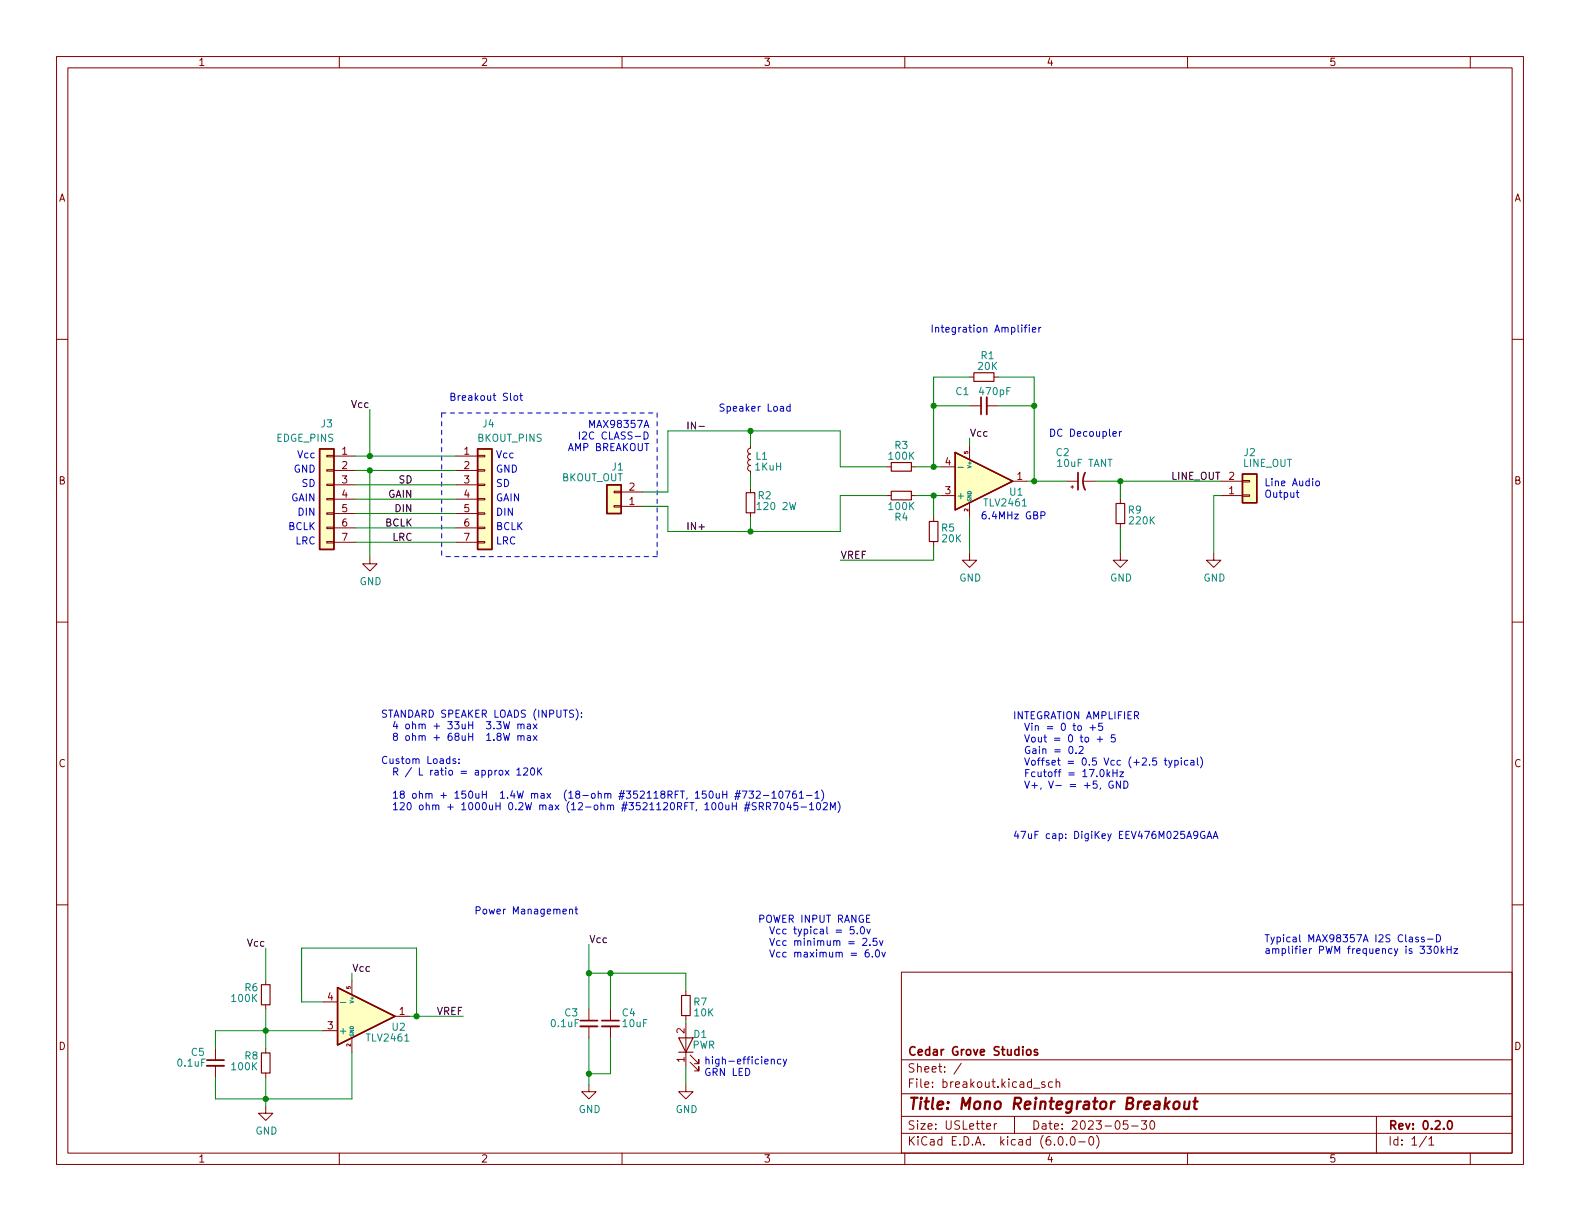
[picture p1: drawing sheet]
<svg xmlns="http://www.w3.org/2000/svg" width="279mm" height="216mm" viewBox="0 0 279 216" stroke-linecap="round" stroke-linejoin="round" font-family="sans-serif">
<g fill="none" stroke="#840000" stroke-width=".18">
<path d="M10 10h259.4v195.9h-259.4zM12 12h255.4v191.9h-255.4zM60 10v2M110 10v2M160 10v2M210 10v2M260 10v2M10 60h2M267.4 60h2M132.7 78.7v.5l-.3 .2-.2 .4 .2 .3 .3 .2-.3 .1-.2 .3 .1 .4 .4 .2-.4 .2-.1 .4 .2 .3 .3 .1-.3 .1-.2 .4 .2 .4 .3 .1v.5M171.4 78.7v2.6M171.4 66.7h.8"/>
<path d="M171.4 71.8h2.1M174.5 71.8h2M175.8 66.7h.7M57.8 95.8h1.3v.2h-1.3zM57.8 93.2h1.3v.3h-1.3zM57.8 90.7h1.3v.2h-1.3zM57.8 88.1h1.3v.3h-1.3zM57.8 85.6h1.3v.3h-1.3zM57.8 83.1h1.3v.2h-1.3zM57.8 80.5h1.3v.3h-1.3zM59.1 80.6h3.8M59.1 83.2h3.8"/>
<path d="M59.1 85.7h3.8M59.1 88.3h3.8M59.1 90.8h3.8M59.1 93.3h3.8M59.1 95.9h3.8M65.4 98.4v1.3h1.3l-1.3 1.3-1.3-1.3h1.3M80.6 80.6h3.9M80.6 83.2h3.9M80.6 85.7h3.9M80.6 88.3h3.9M80.6 90.8h3.9M80.6 93.3h3.9"/>
<path d="M80.6 95.9h3.9M84.5 95.8h1.2v.2h-1.2zM84.5 93.2h1.2v.3h-1.2zM84.5 90.7h1.2v.2h-1.2zM84.5 88.1h1.2v.3h-1.2zM84.5 85.6h1.2v.3h-1.2zM84.5 83.1h1.2v.2h-1.2zM84.5 80.5h1.2v.3h-1.2zM108.6 86.9h1.3v.2h-1.3zM108.6 89.4h1.3v.3h-1.3zM109.9 89.5h3.8M109.9 87h3.8"/>
<path d="M132.7 86.4v.7M132.7 90.7v.7M156.8 87.6h.8M156.8 82.6h.8M161.2 87.6h.7M161.2 82.6h.7M165.1 91.4v.8M165.1 95.8v.7M166.4 87.6h2.5M166.4 82.6h2.5M171.4 97.8v1.3h1.3l-1.3 1.2-1.2-1.2h1.2M171.4 88.9v2.5"/>
<path d="M179.1 85.1h2.5M188.6 85.1h2M189.4 86.1h.5M189.6 85.9v.5M191.6 85.1h2.1M198.1 97.8v1.3h1.3l-1.3 1.2-1.3-1.2h1.3M198.1 88.3v.7M198.1 92.6v.7M214.6 97.8v1.3h1.3l-1.3 1.2-1.2-1.2h1.2M215.9 87.6h3.8M215.9 85.1h3.8M219.7 85h1.3v.2h-1.3z"/>
<path d="M219.7 87.5h1.3v.3h-1.3zM10 110h2M267.4 110h2M10 160h2M267.4 160h2M47 173.4v.7M47 177.7v.7M57.1 177.2h2.6M62.2 173.4v2.5M69.8 179.7h2.6M104.1 178.4v2.1M107.9 178.4v2.1"/>
<path d="M121.3 175.3v.7M121.3 179.6v.7M159.4 171.9h108v32h-108zM38.1 185.4v2.1M38.1 188.5v2M47 195.6v1.3h1.3l-1.3 1.2-1.3-1.2h1.3M47 185.4v.8M47 189.7v.8M57.1 182.2h2.6M62.2 183.5v2.6M104.1 191.8v1.2h1.3l-1.3 1.3-1.2-1.3h1.2M104.1 181.5v2"/>
<path d="M107.9 181.5v2M121.3 191.8v1.2h1.3l-1.3 1.3-1.3-1.3h1.3M121.3 181v7.6M122 187.8l1.6 1.6v-.8v.8h-.8M122 186.6l1.6 1.5v-.8v.8h-.8M159.4 197.4h108M159.4 193.4h108M159.4 187.4h108M170 188l-1.3 1.9M174.5 199.2l.7-.2-.1-.3h-.4l-.2 .2v.7h.6M175.8 198.7v1M176.3 198.7h-.3l-.2 .3"/>
<path d="M179.4 197.4v3M182.8 192.4h1.1M184.8 191.4l-.4-.1-.2 .2 .1 .2 .5 .2v.3h-.6M186.1 191.4l-.4-.1-.3 .3v.4l.1 .2h.6M186.8 191.4l.2-.1 .3 .1 .1 .9M186.8 190.8v1.5M199.4 198.2h-.7l-.1 .7 .2-.2 .5 .1 .2 .2-.1 .5-.2 .2-.6-.2M200.1 199.1h1.2M201.8 198.2h1l-.5 .5 .4 .2v.6l-.2 .2h-.5l-.2-.2M203.5 198.3l.2-.1a.81 .81 0 0 1 .6 .6 .81 .81 0 0 1-.3 .8l-.2 .1a.81 .81 0 0 1-.3-1.4zM243.4 197.4v6.5M60 203.9v2"/>
<path d="M110 203.9v2M159.4 200.4h108M160 203.9v2M187.3 201h.2a.81 .81 0 0 1 .6 .6 .81 .81 0 0 1-.3 .8l-.2 .1a.81 .81 0 0 1-.6-.6 .81 .81 0 0 1 .3-.9zM188.6 202.3v.2M189.5 201h.1a.81 .81 0 0 1 .6 .6 .81 .81 0 0 1-.3 .8l-.1 .1a.81 .81 0 0 1-.6-.6 .81 .81 0 0 1 .3-.9zM190.8 201.9h1.1M192.8 201h.1a.81 .81 0 0 1 .6 .6 .81 .81 0 0 1-.3 .8l-.2 .1a.81 .81 0 0 1-.5-.6 .81 .81 0 0 1 .3-.9zM193.9 200.8a1.72 1.72 0 0 1 0 2.2M210 203.9v2M252.3 200.9l-1.3 1.9M252.7 201.4l.4-.4v1.5"/>
<path d="M252.7 202.5h.8M260 203.9v2"/>
</g>
<path d="M173.5 70.2v3.1M190.6 83.6v3M191.9 83.6a3.2 3.2 0 0 0 0 3M36.6 187.5h3M102.6 180.5h3.1M106.4 180.5h3.1M181.6 185.7l.2-.1 .4 .1 .1 .6-.1 .2-.4 .1-.2-.2zM183.5 185.7l-.4-.1-.2 .2 .1 .2 .5 .1v.4h-.6M256.2 198.2h.1a.81 .81 0 0 1 .6 .6 .81 .81 0 0 1-.3 .8l-.1 .1a.82 .82 0 0 1-.6-.6 .82 .82 0 0 1 .3-.9z" fill="none" stroke="#840000" stroke-width=".3"/>
<path d="M206.2 195.3l.5 .8M206.8 194.8l-.8 .7M207.7 195a.52 .52 0 0 1 .5-.2 .52 .52 0 0 1 .4 .4l-.1 .5a.55 .55 0 0 1-.5 .4 .55 .55 0 0 1-.5-.4zM209.5 194.8l-.1 1.2a.57 .57 0 0 0 .8-.1M210.4 194.8l-.2 1.3M211 194.8h.8M211.4 194.1l-.2 1.7 .1 .2 .3 .1" fill="none" stroke="#840000" stroke-width=".4"/>
<path d="M174.5 70.2v3.1M36.6 188.5h3M102.6 181.5h3.1M106.4 181.5h3.1" fill="none" stroke="#840000" stroke-width=".33"/>
<g fill="#ffffc2" stroke="#ffffc2" stroke-width=".18">
<path d="M219.7 83.8h2.5v5.1h-2.5z"/>
<path d="M56.5 79.4h2.6v17.8h-2.6z"/>
<path d="M107.3 85.7h2.6v5.1h-2.6z"/>
<path d="M168.9 80l10.2 5.1-10.2 5.1z"/>
<path d="M84.5 79.4h2.5v17.8h-2.5z"/>
<path d="M59.7 174.6l10.1 5.1-10.1 5.1z"/>
</g>
<path d="M56.5 79.4h2.6v17.8h-2.6zM84.5 79.4h2.5v17.8h-2.5zM107.3 85.7h2.6v5.1h-2.6zM168.9 80l10.2 5.1-10.2 5.1zM219.7 83.8h2.5v5.1h-2.5zM59.7 174.6l10.1 5.1-10.1 5.1z" fill="none" stroke="#840000" stroke-width=".25"/>
<path d="M172.2 65.9h3.6v1.5h-3.6zM132 87.1h1.5v3.6h-1.5zM157.6 81.8h3.6v1.5h-3.6zM157.6 86.9h3.6v1.5h-3.6zM164.3 92.2h1.6v3.6h-1.6zM197.4 89h1.5v3.6h-1.5zM46.2 174.1h1.6v3.6h-1.6zM120.5 176h1.5v3.6h-1.5zM46.2 186.2h1.6v3.5h-1.6zM120 183.5h2.6l-1.3 2.6zM120 186.1h2.6" fill="none" stroke="#840000" stroke-width=".2"/>
<path d="M169.4 82.6h1M60.2 177.3h1" fill="none" stroke="#008484" stroke-width=".18"/>
<path d="M123.6 75.4h1" fill="none" stroke="#000" stroke-width=".18"/>
<g fill="none" stroke="#0000c2" stroke-width=".18">
<path d="M181.1 57.9h.5M181.6 57.5l-.3 .1v1.1M182 57.5v.1M182 57.9v.8M182.6 58.3l.6-.1-.1-.3h-.4l-.1 .2v.6h.5M183.7 57.9v.8M184.1 57.9l-.4 .2M91 70h.3l.2 .2v.4l-.2 .2-.3-.1-.1-.1zM91.9 70h.5M92.1 69.5v1.1l.3 .2M102.5 76.4v1.2M103 76.5l.5-.1 .2 .3-.8 .9h.8"/>
<path d="M104.3 75.6v-1.3l.4 .9 .4-.9v1.3M138 71.9h.5l.1 .8M138.6 72.2h-.5l-.1 .2 .1 .3 .5-.1M139.7 71.9h-.3l-.3 .2 .1 .5h.5M139.7 71.4v1.3M196.8 76.7l.6-.1-.1-.2-.3-.1-.2 .2 .1 .6h.4M198 76.3v.8M198.3 76.3l-.3 .2M184.1 91.1h.6l.1-.2-.1-.3-.6-.1v1.3M229.2 87.1h.5M229.4 86.7v1.1l.3 .1M232.8 85.1h.3l.2 .2v.4l-.2 .2-.3-.1-.1-.1z"/>
<path d="M80.6 134.2h-.3l-.2 .1v.2l.5 .1v.3h-.5M81.2 134.9v.1M81.2 134.2v.1M88.4 136.3l.3-.1 .2 .3v.3l-.2 .3-.3-.1-.1-.2zM89 127.6l.3 1.3 .3-.9 .2 .9 .3-1.3M89 129.7l.3 1.2 .3-.9 .2 .9 .3-1.2M89.3 136.2l.7 .9M90 136.2l-.7 .9M91.4 136.1l.4-.3v1.3M91.4 137.1h.7M91.6 128.2l.2-.2 .3 .1v.8M91.6 130.2l.2-.1h.3v.8"/>
<path d="M91.6 128v.9M91.6 130.1v.8M92.1 128.2l.2-.2 .3 .1 .1 .8M92.1 130.3l.2-.2h.3l.1 .8M92.6 135.9l.5-.1 .2 .3-.8 1h.8M93.3 128.1h.5v.8M93.3 130.1h.5v.8M93.8 128.3l-.4 .1-.2 .2 .2 .3 .4-.1M93.8 130.4h-.4l-.2 .2 .2 .3h.4M93.9 135.9l.2-.1a.68 .68 0 0 1 .5 .6 .68 .68 0 0 1-.5 .7l-.2-.2-.1-.3zM94.3 128l.7 .9M94.3 130.1l.7 .8"/>
<path d="M95 128l-.7 .9M95 130.1l-.7 .8M95.1 135.8v1.3M95.3 136.3l.5 .8M95.8 135.8l-.7 .7M101.9 125.4a1.46 1.46 0 0 1 0 1.9M102.8 126.7v.1M102.8 126v.2M127.8 139.9v1.2M128.5 139.9v1.2M130.4 139.8l-.4 1.6M130.8 139.8l-.3 1.6"/>
<path d="M131.2 139.9h.9l-.5 1.2M132.5 139.9h.7l-.4 .5 .4 .1v.5l-.2 .1-.5-.1M133.7 140l.5-.1 .3 .3-.8 .9h.8M137.9 139.9h.1a.68 .68 0 0 1 .5 .6 .68 .68 0 0 1-.5 .6 .84 .84 0 0 1-.1-1.2zM138.9 139.9h.8l-.5 1.2M140.7 139.9h-.3a.85 .85 0 0 0 0 1.2l.4-.1 .1-.4-.3-.2h-.2l-.3 .2M145.3 139.7a1.46 1.46 0 0 1 0 1.9M189.1 132.1l.2-.1a.68 .68 0 0 1 .4 .6 .68 .68 0 0 1-.4 .6l-.2-.1-.1-.3zM190.3 133.1v.1M190.7 128.4l.3-.1 .2 .3v.3l-.2 .3-.3-.1-.1-.2zM190.8 132.1l.5-.1 .2 .3-.7 .9h.7M192 130.4h.3l.2 .2v.4l-.2 .2-.3-.1-.2-.1z"/>
<path d="M192.8 128.7h.9M193.2 128.2v1M194 130.7h1M194.5 130.2v1M194.6 139.3l-.1 .3M194.7 136.1h.1a.68 .68 0 0 1 .4 .6 .68 .68 0 0 1-.4 .6 .84 .84 0 0 1-.1-1.2zM194.9 127.9h-.6v.6l.1-.1h.5l.1 .2-.1 .4-.2 .2-.4-.2M195.8 136.1v1.2M195.9 136.9l.4 .4M196.3 136.5l-.5 .5M196.8 138.2a.59 .59 0 0 0-.7 .5 .59 .59 0 0 0 .7 .6l.1-.5h-.3M196.8 136.1v1.2"/>
<path d="M196.8 136.7h.7M197.2 129.9h-.6l-.1 .6 .2-.1 .4 .1 .1 .2v.4l-.2 .1-.5-.1M197.5 136.1v1.2M198 136.5h.7l-.7 .8h.7M198.1 138.1v1.3l-.7-1.3v1.3M198.7 138.1a.64 .64 0 0 1 .8 .6 .64 .64 0 0 1-.8 .7zM205.9 134.4h.5M206.1 134v1.1l.3 .2M206.7 134.4l.3 .9M207.3 134.4l-.5 1.2-.1 .1M207.8 134.5l.3-.1 .3 .3-.2 .5h-.4M207.8 134.4v1.3"/>
<path d="M208.9 134v.1M208.9 134.4v.9M210 134.5l-.3-.1-.3 .3 .2 .5h.4M210.6 134.5h.5v.8M211.1 134.7l-.4 .1-.2 .2 .2 .3 .4-.1M211.7 134v1.1l.2 .2M212.3 133.8a1.46 1.46 0 0 1 0 2M127.8 140.5h.7M129.9 140.8h.9M130 140.3h.9M131.6 142.9h.9M131.7 142.3h.9"/>
<path d="M132.5 141.8l-.3 1.6M133.7 142l-.5-.1-.1 .1v.4l.5 .2 .1 .3-.2 .3-.5-.1M134.3 142.6l.6-.1 .1-.2-.1-.3-.6-.1v1.3M134.6 142.6l.4 .6M135 140.7h1M135.5 142.6l.6-.1 .2-.2-.1-.3-.7-.1v1.3M135.8 142.6l.5 .6M136.5 140.2l.4-.3v1.2M136.5 141.1h.7M136.7 141.9h.8l-.5 1.3M138.1 142l.2-.1a.68 .68 0 0 1 .4 .7 .68 .68 0 0 1-.4 .6l-.2-.1-.1-.4zM139.5 141.9l-.3 .9h.8"/>
<path d="M139.8 142.3v.9M141 141.9h-.6v.6l.2-.1 .4 .1 .1 .1-.1 .5-.1 .1-.5-.1M141.3 140.2l.4-.3v1.2M141.3 141.1h.8M141.7 142.7h.9M142.6 140.7h1M143.2 142.3l.3-.4v1.3M143.2 143.2h.7M144.1 140.2l.4-.3v1.2M144.1 141.1h.8M144.6 142l.1-.1a.68 .68 0 0 1 .4 .7 .68 .68 0 0 1-.4 .6 .84 .84 0 0 1-.1-1.2zM145.6 142l.5-.1 .2 .4-.8 .9h.8"/>
<path d="M146.9 143.2v-1.3l.4 .9 .4-.9v1.3M148.2 141.7a1.46 1.46 0 0 1 0 2M211.8 147.5l-.2 .3-.4-.1-.1-.2 .1-.4 .4-.1 .1 .1a.84 .84 0 0 1-.3 1.2h-.2M213 147.1a.59 .59 0 0 0-.7 .5 .59 .59 0 0 0 .7 .6l.1-.5h-.3M213.4 148.3l.5-1.3 .4 1.3M213.6 147.9h.6M214.5 148.3l.4-1.3 .5 1.3M214.6 147.9h.7M100.7 160.9l.2-.1h.3l.1 .8M100.7 160.8v.8M101.7 160.8h.5M101.9 160.3v1.1l.3 .2"/>
<path d="M151 163.9h-.6l-.1 .6 .2-.2 .4 .1 .2 .2-.1 .4-.2 .1-.5-.1M151.6 165v.1M152.3 164l.1-.1a.68 .68 0 0 1 .5 .6 .68 .68 0 0 1-.5 .6l-.1-.1-.2-.3zM152.6 166l.5-.1 .2 .4-.8 .9h.8M153.3 164.3l.3 .8 .3-.8M153.6 168h-.4a.86 .86 0 0 0 0 1.2l.5-.1v-.4l-.2-.3h-.3l-.2 .3M153.8 161.8h-.6v1.3h.6M153.8 167.1v.1M154.3 169.1v.1M154.9 168.1l.2-.1a.68 .68 0 0 1 .4 .6 .68 .68 0 0 1-.4 .6l-.2-.1-.1-.4zM155 165.9h-.6v.6l.2-.1 .4 .1 .1 .1-.1 .5-.1 .1-.5-.1M155.5 166.3l.3 .9 .3-.9"/>
<path d="M156 168.4l.3 .8 .3-.8M250.8 165.8l-.3-.1-.2 .2 .1 .2 .4 .1v.3h-.5M251.8 165.8l-.3-.1-.1 .2v.2l.4 .1v.3h-.4M252.3 167.3h.8l-.4 .5 .3 .1v.6l-.1 .1-.6-.1M252.4 166.1h1M253.8 167.4l.1-.1a.68 .68 0 0 1 .4 .7 .68 .68 0 0 1-.4 .6 .84 .84 0 0 1-.1-1.2zM254 165.3a.64 .64 0 0 1 .7 .6 .64 .64 0 0 1-.7 .6zM254.9 167.3v1.3M255 168.1l.3 .5M255.3 167.7l-.4 .5M255.9 167.3v1.3M255.9 167.9h.7"/>
<path d="M256.6 167.3v1.3M257.1 167.7h.7l-.7 .9h.7M136.4 187.4l.2-.1h.3v.8M136.4 187.3v.8M138.1 187.3h-.4l-.2 .2 .1 .6h.5M138.5 187.3l.3 .8M139.1 187.3l-.4 1.1-.2 .2"/>
</g>
<path d="M78.1 73v25.4M78.1 73h38.1M116.2 73v25.4M116.2 98.4h-38.1" fill="none" stroke="#0000c2" stroke-width=".18" stroke-dasharray=".8 .8"/>
<g fill="none" stroke="#008400" stroke-width=".18">
<path d="M65.4 72.4v8.2M132.7 76.2v2.5M165.1 71.8h6.3M171.4 66.7h-6.3v15.9M171.4 77.5v1.2M176.5 71.8h6.4M176.5 66.7h6.4v18.4M62.9 83.2h17.7M62.9 80.6h17.7M62.9 88.3h17.7M62.9 85.7h17.7M62.9 93.3h17.7"/>
<path d="M62.9 90.8h17.7M62.9 95.9h17.7M65.4 83.2v15.2M132.7 83.8v2.6M132.7 91.4v2.6M156.8 87.6h-8.2v6.4h-30.5v-4.5h-4.4M156.8 82.6h-8.2v-6.4h-30.5v10.8h-4.4M161.9 82.6h4.5M161.9 87.6h4.5M165.1 87.6v3.8M165.1 96.5v2.6h-16.5M171.4 91.4v6.4"/>
<path d="M181.6 85.1h7M193.7 85.1h22.2M198.1 85.1v3.2M198.1 93.3v4.5M215.9 87.6h-1.3v10.2M47 167.6v5.8M47 178.4v7M57.1 177.2h-3.8v-9.6h20.4v12.1M62.2 172.1v1.3M72.4 179.7h9.5M104.1 167v11.4M104.1 172.1h17.2v3.2"/>
<path d="M107.9 172.1v6.3M47 190.5v5.1M57.1 182.2h-19v3.2M62.2 186.1v8.2h-24.1v-3.8M104.1 183.5v8.3M107.9 183.5v6.4h-3.8M121.3 180.3v.7M121.3 188.6v3.2"/>
</g>
<g fill="#008400" stroke="#008400" stroke-width=".18">
<circle cx="165.1" cy="82.6" r=".46"/>
<circle cx="165.1" cy="87.6" r=".46"/>
<circle cx="132.7" cy="94" r=".46"/>
<circle cx="165.1" cy="71.8" r=".46"/>
<circle cx="132.7" cy="76.2" r=".46"/>
<circle cx="47" cy="182.2" r=".46"/>
<circle cx="73.7" cy="179.7" r=".46"/>
<circle cx="47" cy="194.3" r=".46"/>
<circle cx="104.1" cy="189.9" r=".46"/>
<circle cx="65.4" cy="80.6" r=".46"/>
<circle cx="65.4" cy="83.2" r=".46"/>
<circle cx="198.1" cy="85.1" r=".46"/>
<circle cx="182.9" cy="71.8" r=".46"/>
<circle cx="182.9" cy="85.1" r=".46"/>
<circle cx="107.9" cy="172.1" r=".46"/>
<circle cx="104.1" cy="172.1" r=".46"/>
</g>
<text font-size="2.8" fill="#840000" x="160.4" y="196.2">Title: Mono Reintegrator Breakout</text>
<g font-size="2.1" fill="#840000">
<text x="160.4" y="189.7">Sheet: /</text>
<text x="160.4" y="186.7">Cedar Grove Studios</text>
<text x="160.4" y="192.4">File: breakout.kicad_sch</text>
<text x="160.4" y="202.5">KiCad E.D.A. kicad (6.0.0-0)</text>
<text x="160.4" y="199.7">Size: USLetter</text>
<text x="182.4" y="199.7">Date: 2023-05-30</text>
<text x="245.4" y="199.7">Rev: 0.2.0</text>
<text x="245.4" y="202.5">Id: 1/1</text>
</g>
<g font-size="1.8" fill="#840000">
<text x="35" y="11.6">1</text>
<text x="85" y="11.6">2</text>
<text x="135" y="11.6">3</text>
<text x="185" y="11.6">4</text>
<text x="235" y="11.6">5</text>
<text x="10.3" y="35.6">A</text>
<text x="267.7" y="35.6">A</text>
<text x="60.5" y="80.4">1</text>
<text x="60.5" y="82.9">2</text>
<text x="82.1" y="80.4">1</text>
<text x="82.1" y="82.9">2</text>
<text x="167.1" y="82.3">4</text>
<text x="10.3" y="85.7">B</text>
<text x="60.5" y="85.5">3</text>
<text x="60.5" y="88">4</text>
<text x="82.1" y="85.5">3</text>
<text x="82.1" y="88">4</text>
<text x="111.3" y="89.3">1</text>
<text x="111.3" y="86.7">2</text>
<text x="167.1" y="87.4">3</text>
<text x="179.8" y="84.8">1</text>
<text x="217.3" y="87.4">1</text>
<text x="217.3" y="84.8">2</text>
<text x="267.7" y="85.7">B</text>
<text x="60.5" y="90.6">5</text>
<text x="60.5" y="93.1">6</text>
<text x="60.5" y="95.6">7</text>
<text x="82.1" y="90.6">5</text>
<text x="82.1" y="93.1">6</text>
<text x="82.1" y="95.6">7</text>
<text x="10.3" y="135.6">C</text>
<text x="267.7" y="135.6">C</text>
<text x="57.9" y="176.9">4</text>
<text x="70.6" y="179.5">1</text>
<text x="10.3" y="185.7">D</text>
<text x="57.9" y="182">3</text>
<text x="121" y="182.7" transform="rotate(-90 121 182.7)">2</text>
<text x="267.7" y="185.7">D</text>
<text x="121" y="187.8" transform="rotate(-90 121 187.8)">1</text>
<text x="35" y="205.6">1</text>
<text x="85" y="205.6">2</text>
<text x="135" y="205.6">3</text>
<text x="185" y="205.6">4</text>
<text x="235" y="205.6">5</text>
</g>
<g font-size="1.8" fill="#0000c2">
<text x="164.5" y="58.8">Integration Amplifier</text>
<text x="79.4" y="70.9">Breakout Slot</text>
<text x="103.8" y="77.7">I2C CLASS-D</text>
<text x="104.8" y="75.7">MAX98357A</text>
<text x="127" y="72.8">Speaker Load</text>
<text x="185.4" y="77.2">DC Decoupler</text>
<text x="51.9" y="83.6">GND</text>
<text x="52.7" y="81">Vcc</text>
<text x="87.6" y="81">Vcc</text>
<text x="87.6" y="83.6">GND</text>
<text x="100.5" y="79.7">AMP BREAKOUT</text>
<text x="51.5" y="88.6">GAIN</text>
<text x="53.4" y="86.1">SD</text>
<text x="87.6" y="88.6">GAIN</text>
<text x="87.6" y="86.1">SD</text>
<text x="223.5" y="86">Line Audio</text>
<text x="223.5" y="88">Output</text>
<text x="51" y="93.7">BCLK</text>
<text x="52.8" y="91.2">DIN</text>
<text x="87.6" y="93.7">BCLK</text>
<text x="87.6" y="91.2">DIN</text>
<text x="173.4" y="91.8">6.4MHz GBP</text>
<text x="52.2" y="96.3">LRC</text>
<text x="87.6" y="96.3">LRC</text>
<text x="67.3" y="126.9">STANDARD SPEAKER LOADS (INPUTS):</text>
<text x="68.3" y="128.9">4 ohm + 33uH 3.3W max</text>
<text x="68.3" y="131">8 ohm + 68uH 1.8W max</text>
<text x="179.1" y="127.2">INTEGRATION AMPLIFIER</text>
<text x="180.1" y="129.2">Vin = 0 to +5</text>
<text x="180.1" y="131.3">Vout = 0 to + 5</text>
<text x="67.3" y="135.1">Custom Loads:</text>
<text x="68.3" y="137.1">R / L ratio = approx 120K</text>
<text x="180.1" y="133.3">Gain = 0.2</text>
<text x="180.1" y="135.4">Voffset = 0.5 Vcc (+2.5 typical)</text>
<text x="180.1" y="137.4">Fcutoff = 17.0kHz</text>
<text x="68.3" y="141.2">18 ohm + 150uH 1.4W max (18-ohm #352118RFT, 150uH #732-10761-1)</text>
<text x="68.3" y="143.2">120 ohm + 1000uH 0.2W max (12-ohm #3521120RFT, 100uH #SRR7045-102M)</text>
<text x="180.1" y="139.4">V+, V- = +5, GND</text>
<text x="179.1" y="148.3">47uF cap: DigiKey EEV476M025A9GAA</text>
<text x="83.8" y="161.7">Power Management</text>
<text x="134" y="163.2">POWER INPUT RANGE</text>
<text x="135" y="165.2">Vcc typical = 5.0v</text>
<text x="135" y="167.2">Vcc minimum = 2.5v</text>
<text x="223.5" y="166.6">Typical MAX98357A I2S Class-D</text>
<text x="135" y="169.3">Vcc maximum = 6.0v</text>
<text x="223.5" y="168.6">amplifier PWM frequency is 330kHz</text>
<text x="124.5" y="188.2">high-efficiency</text>
<text x="124.5" y="190.2">GRN LED</text>
</g>
<g font-size="1.8" fill="#008484">
<text x="173" y="65.4">20K</text>
<text x="173.5" y="63.5">R1</text>
<text x="169" y="69.8">C1</text>
<text x="173.3" y="69.8">470pF</text>
<text x="56.8" y="75.6">J3</text>
<text x="85.4" y="75.6">J4</text>
<text x="48.9" y="78.1">EDGE_PINS</text>
<text x="84.5" y="78.1">BKOUT_PINS</text>
<text x="108.2" y="83.2">J1</text>
<text x="133.6" y="83.2">1KuH</text>
<text x="133.7" y="81.3">L1</text>
<text x="157.3" y="81.3">100K</text>
<text x="158.3" y="79.4">R3</text>
<text x="186.8" y="80.6">C2</text>
<text x="187.1" y="82.5">10uF TANT</text>
<text x="219.8" y="82.5">LINE_OUT</text>
<text x="220" y="80.6">J2</text>
<text x="99.3" y="85.1">BKOUT_OUT</text>
<text x="134.1" y="88.3">R2</text>
<text x="169" y="88.3">+</text>
<text x="174.2" y="89.5">TLV2461</text>
<text x="178.6" y="87.6">U1</text>
<text x="134.2" y="90.2">120 2W</text>
<text x="157.3" y="90.2">100K</text>
<text x="158.3" y="92.1">R4</text>
<text x="166.5" y="94">R5</text>
<text x="166.7" y="95.9">20K</text>
<text x="199.5" y="90.8">R9</text>
<text x="199.8" y="92.7">220K</text>
<text x="63.6" y="103.5">GND</text>
<text x="169.6" y="102.8">GND</text>
<text x="196.3" y="102.8">GND</text>
<text x="212.8" y="102.8">GND</text>
<text x="41.1" y="177.2">100K</text>
<text x="43.3" y="175.3">R6</text>
<text x="99.9" y="179.7">C3</text>
<text x="110" y="179.7">C4</text>
<text x="122.7" y="177.8">R7</text>
<text x="122.8" y="179.7">10K</text>
<text x="59.8" y="182.9">+</text>
<text x="64.9" y="184.1">TLV2461</text>
<text x="69.4" y="182.2">U2</text>
<text x="97.6" y="181.6">0.1uF</text>
<text x="110.2" y="181.6">10uF</text>
<text x="122.4" y="185.4">PWR</text>
<text x="122.7" y="183.5">D1</text>
<text x="31.5" y="188.6">0.1uF</text>
<text x="33.8" y="186.7">C5</text>
<text x="41.1" y="189.2">100K</text>
<text x="43.3" y="187.3">R8</text>
<text x="102.3" y="196.8">GND</text>
<text x="119.4" y="196.8">GND</text>
<text x="45.2" y="200.6">GND</text>
</g>
<g font-size="1.8">
<text x="62.3" y="72.1">Vcc</text>
<text x="121.3" y="75.9">IN-</text>
<text x="171.4" y="77.2">Vcc</text>
<text x="68.6" y="88">GAIN</text>
<text x="70.6" y="85.5">SD</text>
<text x="207.2" y="84.8">LINE_OUT</text>
<text x="68.1" y="93.1">BCLK</text>
<text x="69.4" y="95.6">LRC</text>
<text x="70" y="90.5">DIN</text>
<text x="121.3" y="93.7">IN+</text>
<text x="148.6" y="98.8">VREF</text>
<text x="43.8" y="167.4">Vcc</text>
<text x="104.1" y="166.7">Vcc</text>
<text x="62.2" y="171.8">Vcc</text>
<text x="77.2" y="179.4">VREF</text>
</g>
<g font-size=".9" fill="#840000">
<text x="171.2" y="80.3" transform="rotate(-90 171.2 80.3)">5</text>
<text x="171.2" y="90.4" transform="rotate(-90 171.2 90.4)">2</text>
<text x="62" y="174.9" transform="rotate(-90 62 174.9)">5</text>
<text x="62" y="185" transform="rotate(-90 62 185)">2</text>
</g>
<g font-size=".9" fill="#008484">
<text x="171.8" y="82.5" transform="rotate(-90 171.8 82.5)">V+</text>
<text x="171.8" y="88.8" transform="rotate(-90 171.8 88.8)">GND</text>
<text x="62.5" y="177.1" transform="rotate(-90 62.5 177.1)">V+</text>
<text x="62.5" y="183.4" transform="rotate(-90 62.5 183.4)">GND</text>
</g>
</svg>
